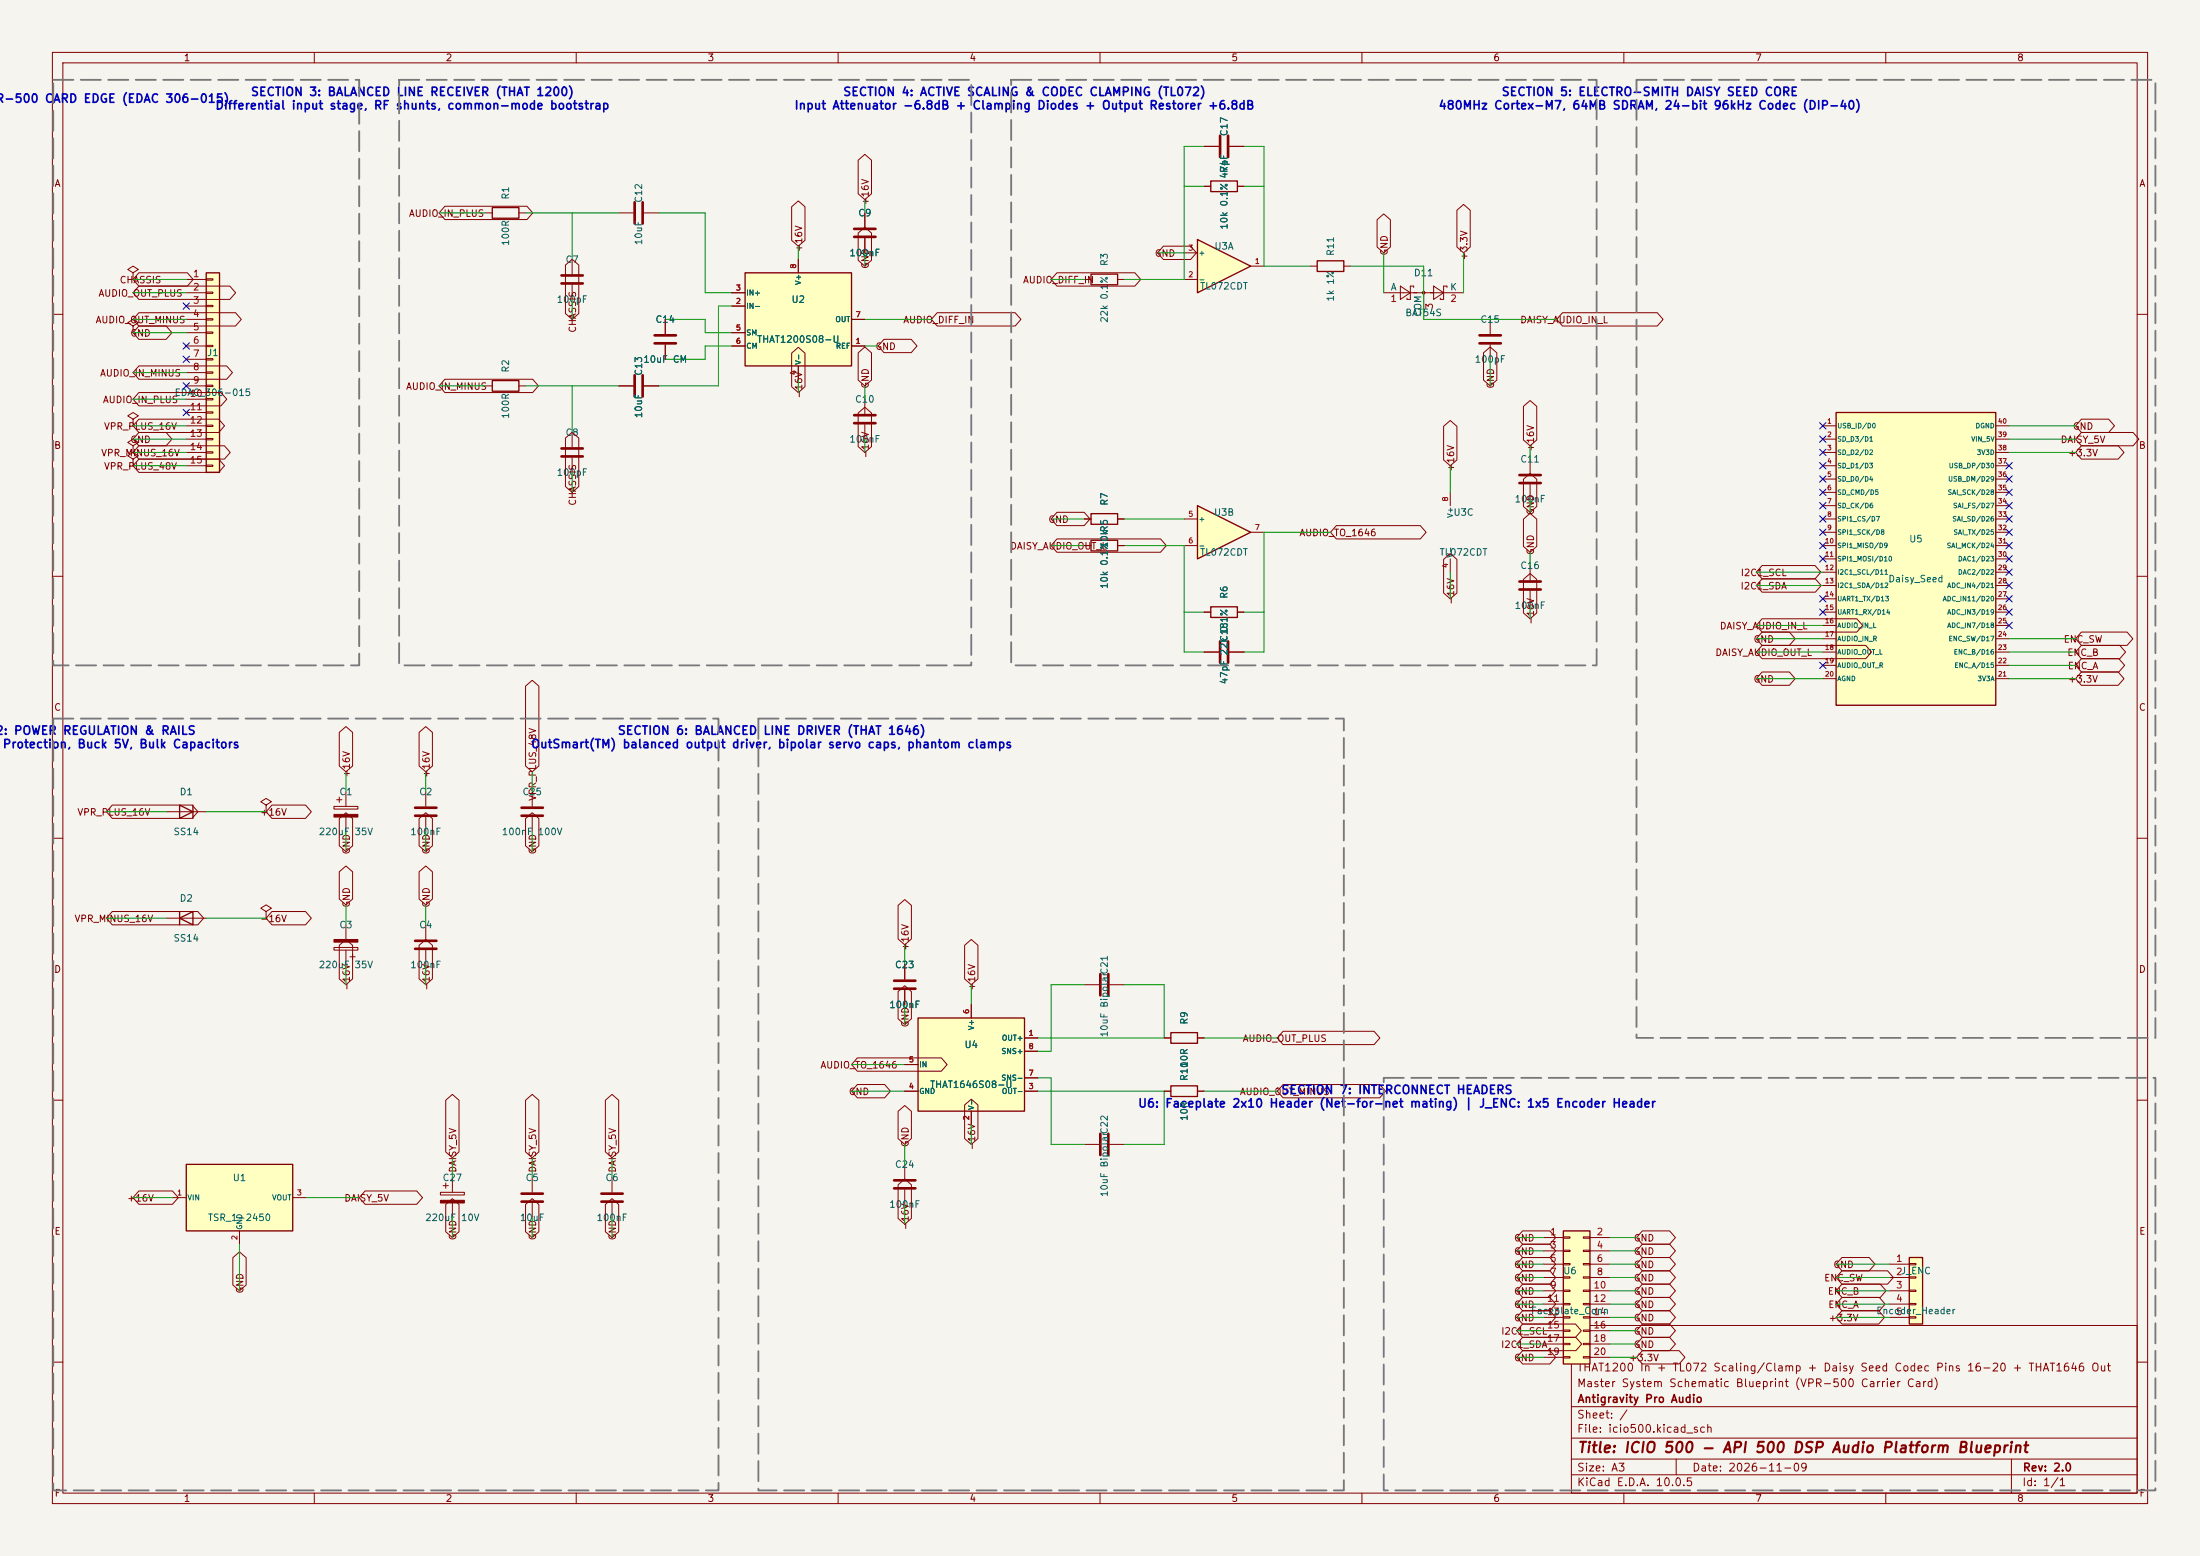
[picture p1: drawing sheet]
<svg xmlns="http://www.w3.org/2000/svg" width="420mm" height="297mm" viewBox="0 0 420 297" stroke-linecap="round" stroke-linejoin="round" font-family="sans-serif">
<path d="M0 0h420v297h-420z" fill="#f5f4ef" stroke="#f5f4ef" stroke-width=".19"/>
<g fill="none" stroke="#840000" stroke-width=".19">
<path d="M10 10h400v277h-400zM12 12h396v273h-396zM60 10v2M110 10v2M160 10v2M210 10v2M260 10v2M310 10v2M360 10v2M10 60h2M165.1 76.2v2.8M408 60h2"/>
<path d="M165.1 81v2.8M276.9 94v2.5M10 110h2M276.9 106.7v2.5M408 110h2M10 160h2M408 160h2M66 176.5v2.8M63.8 180.8h4.5v.6h-4.5zM66 181.4v2.8M66.8 182.6h1M67.3 182.1v1"/>
<path d="M10 210h2M207 218.4h2.8M211.8 218.4h2.8M408 210h2M300 253h108v32h-108zM10 260h2M300 278.5h108M300 274.5h108M300 268.5h108M320 278.5v3M384 278.5v6.5M408 260h2"/>
<path d="M60 285v2M110 285v2M160 285v2M210 285v2M260 285v2M300 281.5h108M310 285v2M360 285v2"/>
</g>
<path d="M163.1 79.2h4M163.1 80.8h4M210.1 216.4v4.1M211.6 216.4v4.1" fill="none" stroke="#840000" stroke-width=".51"/>
<path d="M63.8 179.3h4.5v.5h-4.5z" fill="#840000" stroke="#840000" stroke-width=".19"/>
<path d="M228.6 96.5l10.2 5.1-10.2 5.1z" fill="#ffffc2"/>
<path d="M228.6 96.5l10.2 5.1-10.2 5.1z" fill="none" stroke="#840000" stroke-width=".25"/>
<path d="M226.1 99.1h2.5M226.1 104.1h2.5M238.8 101.6h2.5M229.9 124.5h2.8M234.7 124.5h2.8" fill="none" stroke="#840000" stroke-width=".19"/>
<path d="M232.9 122.4v4.1M234.4 122.4v4.1" fill="none" stroke="#840000" stroke-width=".51"/>
<path d="M350.5 78.7h30.5v55.9h-30.5z" fill="#ffffc2"/>
<path d="M94 39.6h5.1v2.1h-5.1zM231.1 34.5h5.1v2.1h-5.1zM350.5 78.7h30.5v55.9h-30.5zM208.3 103.1h5.1v2.1h-5.1z" fill="none" stroke="#840000" stroke-width=".25"/>
<g fill="none" stroke="#840000" stroke-width=".19">
<path d="M229.9 35.6h1.2M229.9 27.9h2.8M234.7 27.9h2.8M236.2 35.6h1.3M92.7 40.6h1.3M99.1 40.6h1.2M118.1 40.6h2.8M122.9 40.6h2.8M165.1 40.6v2.8M165.1 45.5v2.8M127 61v2.8M127 65.8v2.8"/>
<path d="M348 81.3h2.5M348 83.8h2.5M348 86.4h2.5M348 88.9h2.5M348 91.4h2.5M348 94h2.5M348 96.5h2.5M348 99.1h2.5M381 81.3h2.5M381 83.8h2.5M381 86.4h2.5M381 88.9h2.5"/>
<path d="M381 91.4h2.5M381 94h2.5M381 96.5h2.5M381 99.1h2.5M207 104.1h1.3M213.4 104.1h1.2M348 101.6h2.5M348 104.1h2.5M348 106.7h2.5M348 109.2h2.5M348 111.8h2.5M348 114.3h2.5"/>
<path d="M348 116.8h2.5M348 119.4h2.5M381 101.6h2.5M381 104.1h2.5M381 106.7h2.5M381 109.2h2.5M381 111.8h2.5M381 114.3h2.5M381 116.8h2.5M381 119.4h2.5M348 121.9h2.5M348 124.5h2.5"/>
<path d="M348 127h2.5M348 129.5h2.5M381 121.9h2.5M381 124.5h2.5M381 127h2.5M381 129.5h2.5M81.3 151.1v2.8M81.3 156v2.8M50.8 174l1-.6-1-.7-1 .7 1 .6v1.3M50.8 175.3h.1M81.3 176.5v2.8M81.3 181.4v2.8"/>
<path d="M172.7 184.2v2.7M172.7 189v2.8M84.1 227.6h4.5v.5h-4.5zM84.6 226.3h1M85.1 225.8v1M86.4 224.8v2.8M86.4 229.6v2.8M172.7 222.2v2.8M172.7 227.1v2.8"/>
</g>
<g fill="none" stroke="#840000" stroke-width=".51">
<path d="M121.2 38.6v4.1M122.7 38.6v4.1M232.9 25.9v4.1M234.4 25.9v4.1M163.1 43.7h4M163.1 45.2h4M125 64h4M125 65.5h4M79.2 154.2h4.1M79.2 155.7h4.1M79.2 179.6h4.1M79.2 181.1h4.1"/>
<path d="M170.7 187.2h4.1M170.7 188.7h4.1M170.7 225.3h4.1M170.7 226.8h4.1"/>
</g>
<path d="M84.1 229.1h4.5v.5h-4.5z" fill="#840000" stroke="#840000" stroke-width=".19"/>
<path d="M175.3 194.3h20.3v17.8h-20.3z" fill="#ffffc2"/>
<path d="M175.3 194.3h20.3v17.8h-20.3z" fill="none" stroke="#840000" stroke-width=".25"/>
<path d="M185.4 191.8v2.5M195.6 198.1h2.5M207 188h2.8M211.8 188h2.8M172.7 208.3h2.6M172.7 203.2h2.6M185.4 212.1v2.5M195.6 208.3h2.5M195.6 205.7h2.5M195.6 200.7h2.5" fill="none" stroke="#840000" stroke-width=".19"/>
<path d="M210.1 185.9v4.1M211.6 185.9v4.1" fill="none" stroke="#840000" stroke-width=".51"/>
<path d="M35.6 222.2h20.3v12.7h-20.3z" fill="#ffffc2"/>
<path d="M35.6 222.2h20.3v12.7h-20.3z" fill="none" stroke="#840000" stroke-width=".25"/>
<path d="M109.2 49.5v2.8M109.2 54.4v2.8M101.6 151.1v2.8M101.6 156v2.8M33 228.6h2.6M45.7 234.9v2.6M55.9 228.6h2.5" fill="none" stroke="#840000" stroke-width=".19"/>
<path d="M107.2 52.6h4.1M107.2 54.1h4.1M99.6 154.2h4M99.6 155.7h4" fill="none" stroke="#840000" stroke-width=".51"/>
<path d="M142.2 52.1h20.4v17.8h-20.4z" fill="#ffffc2"/>
<path d="M142.2 52.1h20.4v17.8h-20.4zM208.3 52.3h5.1v2.1h-5.1zM223.5 197.1h5.1v2h-5.1zM223.5 207.3h5.1v2h-5.1z" fill="none" stroke="#840000" stroke-width=".25"/>
<g fill="none" stroke="#840000" stroke-width=".19">
<path d="M25.4 52.1l1-.7-1-.6-1 .6 1 .7v1.2M25.4 53.3h.1M139.7 58.4h2.5M139.7 55.9h2.5M152.4 49.5v2.6M207 53.3h1.3M213.4 53.3h1.2M25.4 62.2l1-.6-1-.6-1 .6 1 .6v1.3M25.4 63.5h.1M139.7 66h2.5M139.7 63.5h2.5M152.4 69.9v2.5"/>
<path d="M162.6 66h2.5M162.6 61h2.5M109.2 82.6v2.7M109.2 87.4v2.8M292.1 87.6v2.8M292.1 92.5v2.8M222.2 198.1h1.3M228.6 198.1h1.3M222.2 208.3h1.3M228.6 208.3h1.3M101.6 224.8v2.8M101.6 229.6v2.8"/>
<path d="M116.8 224.8v2.8M116.8 229.6v2.8"/>
</g>
<path d="M107.2 85.6h4.1M107.2 87.1h4.1M290.1 90.7h4M290.1 92.2h4M99.6 227.8h4M99.6 229.4h4M114.8 227.8h4.1M114.8 229.4h4.1" fill="none" stroke="#840000" stroke-width=".51"/>
<path d="M228.6 45.7l10.2 5.1-10.2 5.1z" fill="#ffffc2"/>
<path d="M228.6 45.7l10.2 5.1-10.2 5.1zM34.3 153.7l2.5 1.2-2.5 1.3zM36.8 153.7v2.5" fill="none" stroke="#840000" stroke-width=".25"/>
<path d="M226.1 53.3h2.5M226.1 48.3h2.5M238.8 50.8h2.5M31.7 154.9h7.7" fill="none" stroke="#840000" stroke-width=".19"/>
<path d="M298.4 234.9h5.1v25.4h-5.1z" fill="#ffffc2"/>
<path d="M94 72.6h5.1v2.1h-5.1zM208.3 98h5.1v2.1h-5.1zM231.1 115.8h5.1v2.1h-5.1zM34.3 175.3l2.5-1.3v2.5zM34.3 174v2.5M298.4 234.9h5.1v25.4h-5.1z" fill="none" stroke="#840000" stroke-width=".25"/>
<g fill="none" stroke="#840000" stroke-width=".19">
<path d="M92.7 73.7h1.3M99.1 73.7h1.2M118.1 73.7h2.8M122.9 73.7h2.8M207 99.1h1.3M213.4 99.1h1.2M229.9 116.8h1.2M236.2 116.8h1.3M31.7 175.3h7.7M294.6 236.2h3.8M294.6 238.8h3.8M298.4 236.1h1.3v.2h-1.3z"/>
<path d="M298.4 238.6h1.3v.3h-1.3zM302.3 236.1h1.2v.2h-1.2zM302.3 238.6h1.2v.3h-1.2zM303.5 236.2h3.8M303.5 238.8h3.8M294.6 241.3h3.8M294.6 243.8h3.8M294.6 246.4h3.8M294.6 248.9h3.8M294.6 251.5h3.8M294.6 254h3.8M294.6 256.5h3.8"/>
<path d="M294.6 259.1h3.8M298.4 241.2h1.3v.2h-1.3zM298.4 243.7h1.3v.3h-1.3zM298.4 246.3h1.3v.2h-1.3zM298.4 248.8h1.3v.2h-1.3zM298.4 251.3h1.3v.3h-1.3zM298.4 253.9h1.3v.2h-1.3zM298.4 256.4h1.3v.3h-1.3zM298.4 259h1.3v.2h-1.3zM302.3 241.2h1.2v.2h-1.2zM302.3 243.7h1.2v.3h-1.2zM302.3 246.3h1.2v.2h-1.2z"/>
<path d="M302.3 248.8h1.2v.2h-1.2zM302.3 251.3h1.2v.3h-1.2zM302.3 253.9h1.2v.2h-1.2zM302.3 256.4h1.2v.3h-1.2zM302.3 259h1.2v.2h-1.2zM303.5 241.3h3.8M303.5 243.8h3.8M303.5 246.4h3.8M303.5 248.9h3.8M303.5 251.5h3.8M303.5 254h3.8M303.5 256.5h3.8"/>
<path d="M303.5 259.1h3.8"/>
</g>
<path d="M121.2 71.6v4.1M122.7 71.6v4.1" fill="none" stroke="#840000" stroke-width=".51"/>
<path d="M364.5 240h2.5v12.7h-2.5z" fill="#ffffc2"/>
<path d="M251.5 49.8h5v2h-5zM364.5 240h2.5v12.7h-2.5z" fill="none" stroke="#840000" stroke-width=".25"/>
<g fill="none" stroke="#840000" stroke-width=".19">
<path d="M250.2 50.8h1.3M256.5 50.8h1.3M50.8 153.7l1-.7-1-.6-1 .6 1 .7v1.2M50.8 154.9h.1M360.7 241.3h3.8M360.7 243.8h3.8M360.7 246.4h3.8M360.7 248.9h3.8M360.7 251.5h3.8M364.5 241.2h1.3v.2h-1.3zM364.5 243.7h1.3v.3h-1.3zM364.5 246.3h1.3v.2h-1.3z"/>
<path d="M364.5 248.8h1.3v.2h-1.3zM364.5 251.3h1.3v.3h-1.3z"/>
</g>
<path d="M39.4 52.1h2.5v38.1h-2.5z" fill="#ffffc2"/>
<path d="M39.4 52.1h2.5v38.1h-2.5z" fill="none" stroke="#840000" stroke-width=".25"/>
<g fill="none" stroke="#840000" stroke-width=".19">
<path d="M84.9 39.4h15.7l1.1 1.2-1.1 1.3h-15.7l-1.1-1.3zM151.1 39.5l1.3-1.1 1.3 1.1v6.4l-1.3 1.1-1.3-1.1zM163.8 30.6l1.3-1.1 1.3 1.1v6.4l-1.3 1.1-1.3-1.1zM229.9 35.6h1.2M229.9 27.9h2.8M234.7 27.9h2.8M236.2 35.6h1.3M26.5 52.1h9.3l1.1 1.2-1.1 1.3h-9.3l-1.1-1.3zM26.5 54.6h17.4l1.1 1.3-1.1 1.3h-17.4l-1.1-1.3zM26.5 59.7h18.5l1.1 1.3-1.1 1.2h-18.5l-1.1-1.2zM35.6 53.3h3.8M35.6 55.9h3.8"/>
<path d="M35.6 58.4h3.8M39.4 53.2h1.2v.3h-1.2zM39.4 55.8h1.2v.2h-1.2zM39.4 58.3h1.2v.2h-1.2zM107.9 50.6l1.3-1.1 1.3 1.1v9.2l-1.3 1.2-1.3-1.2zM139.7 55.9h2.5M139.7 58.4h2.5M152.4 49.5v2.6M163.8 44.5l1.3-1.1 1.3 1.1v5.2l-1.3 1.1-1.3-1.1zM165.1 40.6v2.8M165.1 45.5v2.8M178.9 59.7h14.9l1.1 1.3-1.1 1.2h-14.9l-1.1-1.2z"/>
<path d="M201.8 52.1h14.9l1.1 1.2-1.1 1.3h-14.9l-1.1-1.3zM222.1 47h5.2l1.1 1.3-1.1 1.2h-5.2l-1.1-1.2zM262.9 41.9l1.3-1.1 1.2 1.1v5.2l-1.2 1.2-1.3-1.2zM264.2 55.9h15.2M267.3 54.6l1.9 1.3-1.9 1.3zM269.9 54.9v-.3h-.7v2.6h-.6v-.3M271.8 55.9v5.1M273.7 54.6l1.9 1.3-1.9 1.3zM276.2 54.9v-.3h-.6v2.6h-.6v-.3M278.1 40.1l1.3-1.1 1.3 1.1v7l-1.3 1.2-1.3-1.2zM298.3 59.7h18.1l1.1 1.3-1.1 1.2h-18.1l-1.1-1.2zM26.5 62.2h5.2l1.1 1.3-1.1 1.3h-5.2l-1.1-1.3z"/>
<path d="M26.5 69.8h16.8l1.1 1.3-1.1 1.3h-16.8l-1.1-1.3zM26.5 74.9h15.7l1.1 1.3-1.1 1.3h-15.7l-1.1-1.3zM35.6 61h3.8M35.6 63.5h3.8M35.6 66h3.8M35.6 68.6h3.8M35.6 71.1h3.8M35.6 73.7h3.8M35.6 76.2h3.8M35.6 78.7h3.8M39.4 60.8h1.2v.3h-1.2zM39.4 63.4h1.2v.2h-1.2z"/>
<path d="M39.4 65.9h1.2v.3h-1.2zM39.4 68.5h1.2v.2h-1.2zM39.4 71h1.2v.2h-1.2zM39.4 73.5h1.2v.3h-1.2zM39.4 76.1h1.2v.2h-1.2zM39.4 78.6h1.2v.3h-1.2zM84.9 72.4h16.8l1.1 1.3-1.1 1.2h-16.8l-1.1-1.2zM118.1 73.7h2.8M122.9 73.7h2.8M127 61v2.8M127 65.8v2.8M139.7 63.5h2.5"/>
<path d="M139.7 66h2.5M151.1 67.4l1.3-1.1 1.3 1.1v6.4l-1.3 1.1-1.3-1.1zM152.4 69.9v2.5M162.6 61h2.5M162.6 66h2.5M163.8 78.8l1.3-1.1 1.3 1.1v6.4l-1.3 1.2-1.3-1.2zM163.8 67.3l1.3-1.1 1.3 1.1v5.2l-1.3 1.2-1.3-1.2zM168.8 64.8h5.2l1.1 1.2-1.1 1.3h-5.2l-1.2-1.3zM283.2 67.3l1.3-1.1 1.3 1.1v5.2l-1.3 1.2-1.3-1.2zM284.5 61v2.8M284.5 65.8v2.8M290.8 77.6l1.3-1.1 1.3 1.1v6.4l-1.3 1.1-1.3-1.1z"/>
<path d="M25.4 87.6l1-.6-1-.6-1 .6 1 .6v1.3M25.4 88.9h.1M25.4 80l1-.6-1-.7-1 .7 1 .6v1.3M25.4 81.3h.1M25.4 85.1l1-.6-1-.7-1 .7 1 .6v1.3M25.4 86.4h.1M26.5 80h15.3l1.1 1.3-1.1 1.3h-15.3l-1.1-1.3zM26.5 82.5h5.2l1.1 1.3-1.1 1.3h-5.2l-1.1-1.3zM26.5 85.1h16.3l1.2 1.3-1.2 1.2h-16.3l-1.1-1.2zM26.5 87.6h15.3l1.1 1.3-1.1 1.3h-15.3l-1.1-1.3zM35.6 81.3h3.8M35.6 83.8h3.8"/>
<path d="M35.6 86.4h3.8M35.6 88.9h3.8M39.4 81.2h1.2v.2h-1.2zM39.4 83.7h1.2v.2h-1.2zM39.4 86.2h1.2v.3h-1.2zM39.4 88.8h1.2v.2h-1.2zM107.9 83.6l1.3-1.1 1.3 1.1v9.3l-1.3 1.1-1.3-1.1zM201.8 97.8h5.2l1.1 1.3-1.1 1.2h-5.2l-1.1-1.2zM207 99.1h1.3M213.4 99.1h1.2M275.6 81.4l1.3-1.1 1.2 1.1v6.4l-1.2 1.1-1.3-1.1zM290.8 99.1l1.3-1.1 1.3 1.1v5.2l-1.3 1.1-1.3-1.1z"/>
<path d="M290.8 91.5l1.3-1.1 1.3 1.1v5.2l-1.3 1.1-1.3-1.1zM397.4 80h5.2l1.1 1.3-1.1 1.3h-5.2l-1.2-1.3zM397.4 85.1h7l1.1 1.3-1.1 1.2h-7l-1.2-1.2zM397.4 82.5h9.8l1.1 1.3-1.1 1.3h-9.8l-1.2-1.3zM201.8 102.9h19.8l1.1 1.2-1.1 1.3h-19.8l-1.1-1.3zM207 104.1h1.3M213.4 104.1h1.2M229.9 116.8h1.2M236.2 116.8h1.3M255.1 100.3h16l1.2 1.3-1.2 1.3h-16l-1.1-1.3zM275.6 106.8l1.3-1.1 1.2 1.1v6.4l-1.2 1.1-1.3-1.1zM290.8 110.6l1.3-1.1 1.3 1.1v6.4l-1.3 1.1-1.3-1.1z"/>
<path d="M292.1 108v2.7M292.1 112.8v2.8M336.4 107.9h10.1l1.1 1.3-1.1 1.3h-10.1l-1.1-1.3zM336.4 110.5h10.2l1.1 1.3-1.1 1.2h-10.2l-1.1-1.2zM336.4 118.1h18.1l1.1 1.3-1.1 1.3h-18.1l-1.1-1.3zM64.8 139.8l1.2-1.1 1.3 1.1v6.4l-1.3 1.1-1.2-1.1zM80 139.8l1.3-1.1 1.3 1.1v6.4l-1.3 1.1-1.3-1.1zM100.3 131l1.3-1.1 1.3 1.1v15.2l-1.3 1.1-1.3-1.1zM229.9 124.5h2.8M234.7 124.5h2.8M336.4 128.3h5.2l1.1 1.2-1.1 1.3h-5.2l-1.1-1.3zM336.4 120.6h5.2l1.1 1.3-1.1 1.3h-5.2l-1.1-1.3z"/>
<path d="M336.4 123.2h19.8l1.1 1.3-1.1 1.2h-19.8l-1.1-1.2zM397.4 128.3h7l1.1 1.2-1.1 1.3h-7l-1.2-1.3zM397.4 125.7h7.1l1.1 1.3-1.1 1.3h-7.1l-1.2-1.3zM397.4 123.2h7.3l1.1 1.3-1.1 1.2h-7.3l-1.2-1.2zM397.4 120.6h8.7l1.1 1.3-1.1 1.3h-8.7l-1.2-1.3zM21.4 153.7h15.3l1.1 1.2-1.1 1.3h-15.3l-1.1-1.3zM51.9 153.7h6.4l1.1 1.2-1.1 1.3h-6.4l-1.1-1.3zM63.8 153.9h4.5v.5h-4.5zM64.3 152.7h1M64.8 156.2l1.2-1.1 1.3 1.1v5.2l-1.3 1.2-1.2-1.2zM64.8 152.1v1.1M66 151.1v2.8"/>
<path d="M66 156v2.8M80 156.2l1.3-1.1 1.3 1.1v5.2l-1.3 1.2-1.3-1.2zM100.3 156.2l1.3-1.1 1.3 1.1v5.2l-1.3 1.2-1.3-1.2zM21.4 174h16.4l1.1 1.3-1.1 1.2h-16.4l-1.1-1.2zM51.9 174h6.4l1.1 1.3-1.1 1.2h-6.4l-1.1-1.2zM64.8 166.4l1.2-1.1 1.3 1.1v5.2l-1.3 1.1-1.2-1.1zM80 166.4l1.3-1.1 1.3 1.1v5.2l-1.3 1.1-1.3-1.1zM171.4 172.8l1.3-1.1 1.3 1.1v6.4l-1.3 1.1-1.3-1.1zM64.8 180.4l1.2-1.1 1.3 1.1v6.4l-1.3 1.2-1.2-1.2zM80 180.4l1.3-1.1 1.3 1.1v6.4l-1.3 1.2-1.3-1.2zM171.4 189.3l1.3-1.1 1.3 1.1v5.2l-1.3 1.1-1.3-1.1zM172.7 184.2v2.7"/>
<path d="M172.7 189v2.8M184.1 180.4l1.3-1.1 1.3 1.1v6.4l-1.3 1.2-1.3-1.2zM185.4 191.8v2.5M195.6 198.1h2.5M222.2 198.1h1.3M228.6 198.1h1.3M245 196.8h17.3l1.1 1.3-1.1 1.3h-17.3l-1.2-1.3zM85.1 210l1.3-1.1 1.2 1.1v9.9l-1.2 1.1-1.3-1.1zM100.3 210l1.3-1.1 1.3 1.1v9.9l-1.3 1.1-1.3-1.1zM115.6 210l1.2-1.1 1.3 1.1v9.9l-1.3 1.1-1.2-1.1zM163.7 201.9h16l1.1 1.3-1.1 1.3h-16l-1.1-1.3zM163.7 207h5.2l1.1 1.3-1.1 1.3h-5.2l-1.1-1.3z"/>
<path d="M171.4 212.1l1.3-1.1 1.3 1.1v5.2l-1.3 1.1-1.3-1.1zM172.7 208.3h2.6M172.7 203.2h2.6M184.1 210.9l1.3-1.1 1.3 1.1v6.4l-1.3 1.1-1.3-1.1zM185.4 212.1v2.5M195.6 208.3h2.5M195.6 205.7h2.5M195.6 200.7h2.5M222.2 208.3h1.3M228.6 208.3h1.3M245 207h18.4l1.1 1.3-1.1 1.3h-18.4l-1.2-1.3zM26.5 227.3h6.4l1.1 1.3-1.1 1.3h-6.4l-1.1-1.3z"/>
<path d="M69.7 227.3h9.9l1.1 1.3-1.1 1.3h-9.9l-1.1-1.3zM85.1 229.9l1.3-1.1 1.2 1.1v5.2l-1.2 1.1-1.3-1.1zM100.3 229.9l1.3-1.1 1.3 1.1v5.2l-1.3 1.1-1.3-1.1zM115.6 229.9l1.2-1.1 1.3 1.1v5.2l-1.3 1.1-1.2-1.1zM171.4 226.2l1.3-1.2 1.3 1.2v6.4l-1.3 1.1-1.3-1.1zM290.7 234.9h5.2l1.1 1.3-1.1 1.3h-5.2l-1.1-1.3zM290.7 237.5h5.2l1.1 1.3-1.1 1.2h-5.2l-1.1-1.2zM313.5 234.9h5.2l1.1 1.3-1.1 1.3h-5.2l-1.1-1.3zM313.5 237.5h5.2l1.1 1.3-1.1 1.2h-5.2l-1.1-1.2zM44.4 240.1l1.3-1.1 1.3 1.1v5.2l-1.3 1.1-1.3-1.1zM290.7 250.2h5.2l1.1 1.3-1.1 1.2h-5.2l-1.1-1.2zM290.7 252.7h10.1l1.1 1.3-1.1 1.3h-10.1l-1.1-1.3z"/>
<path d="M290.7 255.3h10.1l1.1 1.2-1.1 1.3h-10.1l-1.1-1.3zM290.7 257.8h5.2l1.1 1.3-1.1 1.3h-5.2l-1.1-1.3zM290.7 240h5.2l1.1 1.3-1.1 1.3h-5.2l-1.1-1.3zM290.7 247.6h5.2l1.1 1.3-1.1 1.3h-5.2l-1.1-1.3zM290.7 242.6h5.2l1.1 1.2-1.1 1.3h-5.2l-1.1-1.3zM290.7 245.1h5.2l1.1 1.3-1.1 1.3h-5.2l-1.1-1.3zM313.5 250.2h5.2l1.1 1.3-1.1 1.2h-5.2l-1.1-1.2zM313.5 252.7h5.2l1.1 1.3-1.1 1.3h-5.2l-1.1-1.3zM313.5 255.3h5.2l1.1 1.2-1.1 1.3h-5.2l-1.1-1.3zM313.5 257.8h7.1l1.1 1.3-1.1 1.3h-7.1l-1.1-1.3zM313.5 240h5.2l1.1 1.3-1.1 1.3h-5.2l-1.1-1.3zM313.5 242.6h5.2l1.1 1.2-1.1 1.3h-5.2l-1.1-1.3z"/>
<path d="M313.5 245.1h5.2l1.1 1.3-1.1 1.3h-5.2l-1.1-1.3zM313.5 247.6h5.2l1.1 1.3-1.1 1.3h-5.2l-1.1-1.3zM351.6 245.1h7.4l1.1 1.3-1.1 1.3h-7.4l-1.1-1.3zM351.6 247.6h7.2l1.1 1.3-1.1 1.3h-7.2l-1.1-1.3zM351.6 250.2h7.1l1.1 1.3-1.1 1.2h-7.1l-1.1-1.2zM351.6 240h5.2l1.1 1.3-1.1 1.3h-5.2l-1.1-1.3zM351.6 242.6h8.7l1.2 1.2-1.2 1.3h-8.7l-1.1-1.3z"/>
</g>
<g fill="#840000" stroke="#840000" stroke-width=".19">
<path d="M63.8 155.4h4.5v.6h-4.5z"/>
<circle cx="271.8" cy="55.9" r=".25"/>
</g>
<path d="M282.4 64h4.1M282.4 65.5h4.1M290.1 111h4M290.1 112.5h4" fill="none" stroke="#840000" stroke-width=".51"/>
<g fill="none" stroke="#009600" stroke-width=".19">
<path d="M165.1 38.1v2.5M226.1 35.6h3.8M229.9 27.9h-3.8v25.4h-11.5M237.5 35.6h3.8M237.5 27.9h3.8v22.9h8.9M25.4 53.3h10.2M25.4 55.9h10.2M83.8 40.6h8.9M100.3 40.6h17.8M109.2 40.6v8.9M109.2 57.2v3.8M125.7 40.6h8.9v15.3h5.1"/>
<path d="M139.7 58.4h-2.5v15.3h-11.5M152.4 47v2.5M165.1 48.3v2.5M200.7 53.3h6.3M221 48.3h5.1M257.8 50.8h14v10.2h25.4M264.2 48.3v7.6M279.4 48.3v7.6M25.4 61h10.2M25.4 63.5h10.2M25.4 71.1h10.2M25.4 76.2h10.2"/>
<path d="M83.8 73.7h8.9M100.3 73.7h17.8M109.2 73.7v8.9M127 61h7.6v2.5h5.1M139.7 66h-5.1v2.6h-7.6M152.4 72.4v2.5M165.1 61h12.7M165.1 73.7v2.5M165.1 66h2.5M284.5 68.6v5.1M25.4 81.3h10.2M25.4 86.4h10.2"/>
<path d="M25.4 83.8h10.2M25.4 88.9h10.2M109.2 90.2v3.8M165.1 83.8v2.6M200.7 99.1h6.3M214.6 99.1h11.5M276.9 88.9v5.1M292.1 85.1v2.5M292.1 95.3v2.5M383.5 81.3h12.7M383.5 86.4h12.7M383.5 83.8h12.7"/>
<path d="M200.7 104.1h6.3M214.6 104.1h11.5v20.4h3.8M226.1 116.8h3.8M237.5 116.8h3.8M254 101.6h-12.7v22.9h-3.8M276.9 109.2v5.1M292.1 105.4v2.6M292.1 115.6v2.5M335.3 109.2h12.7M335.3 111.8h12.7M335.3 119.4h12.7M335.3 121.9h12.7"/>
<path d="M335.3 124.5h12.7M335.3 129.5h12.7M383.5 121.9h12.7M383.5 124.5h12.7M383.5 129.5h12.7M383.5 127h12.7M20.3 154.9h11.4M39.4 154.9h11.4M66 147.3v3.8M66 158.8v3.8M81.3 147.3v3.8M81.3 158.8v3.8"/>
<path d="M101.6 147.3v3.8M101.6 158.8v3.8M20.3 175.3h11.4M39.4 175.3h11.4M66 172.7v3.8M81.3 172.7v3.8M66 184.2v3.8M81.3 184.2v3.8M172.7 180.3v3.9M172.7 191.8v3.8M185.4 188v3.8M207 188h-6.3v12.7h-2.6"/>
<path d="M214.6 188h7.6v10.1h-24.1M229.9 198.1h13.9M162.6 203.2h10.1M162.6 208.3h10.1M172.7 218.4v3.8M185.4 214.6v3.8M198.1 208.3h24.1v10.1h-7.6M198.1 205.7h2.6v12.7h6.3M229.9 208.3h13.9M25.4 228.6h7.6M45.7 237.5v8.9M58.4 228.6h10.2"/>
<path d="M86.4 221v3.8M86.4 232.4v3.8M101.6 221v3.8M101.6 232.4v3.8M116.8 221v3.8M116.8 232.4v3.8M172.7 229.9v3.8M289.6 236.2h5M289.6 238.8h5M307.3 236.2h5.1M307.3 238.8h5.1M289.6 254h5"/>
<path d="M289.6 246.4h5M289.6 241.3h5M289.6 243.8h5M289.6 248.9h5M289.6 251.5h5M289.6 259.1h5M289.6 256.5h5M307.3 254h5.1M307.3 246.4h5.1M307.3 241.3h5.1M307.3 243.8h5.1M307.3 248.9h5.1"/>
<path d="M307.3 251.5h5.1M307.3 259.1h5.1M307.3 256.5h5.1M350.5 246.4h10.2M350.5 241.3h10.2M350.5 243.8h10.2M350.5 248.9h10.2M350.5 251.5h10.2"/>
</g>
<g fill="none" stroke="#000084" stroke-width=".19">
<path d="M35 57.8l1.2 1.2M36.2 57.8l-1.2 1.2M35 78.1l1.2 1.2M35 73.1l1.2 1.2M35 65.4l1.2 1.2M35 68l1.2 1.2M36.2 78.1l-1.2 1.2M36.2 73.1l-1.2 1.2M36.2 65.4l-1.2 1.2M36.2 68l-1.2 1.2M347.4 88.3l1.2 1.2M347.4 90.8l1.2 1.2"/>
<path d="M347.4 93.4l1.2 1.2M347.4 95.9l1.2 1.2M347.4 98.5l1.2 1.2M347.4 80.7l1.2 1.2M347.4 83.2l1.2 1.2M347.4 85.8l1.2 1.2M348.6 88.3l-1.2 1.2M348.6 90.8l-1.2 1.2M348.6 93.4l-1.2 1.2M348.6 95.9l-1.2 1.2M348.6 98.5l-1.2 1.2M348.6 80.7l-1.2 1.2"/>
<path d="M348.6 83.2l-1.2 1.2M348.6 85.8l-1.2 1.2M382.9 88.3l1.2 1.2M382.9 98.5l1.2 1.2M382.9 95.9l1.2 1.2M382.9 93.4l1.2 1.2M382.9 90.8l1.2 1.2M384.1 90.8l-1.2 1.2M384.1 88.3l-1.2 1.2M384.1 98.5l-1.2 1.2M384.1 95.9l-1.2 1.2M384.1 93.4l-1.2 1.2"/>
<path d="M347.4 106.1l1.2 1.2M347.4 113.7l1.2 1.2M347.4 116.2l1.2 1.2M347.4 101l1.2 1.2M347.4 103.5l1.2 1.2M348.6 106.1l-1.2 1.2M348.6 113.7l-1.2 1.2M348.6 116.2l-1.2 1.2M348.6 101l-1.2 1.2M348.6 103.5l-1.2 1.2M382.9 118.8l1.2 1.2M382.9 116.2l1.2 1.2"/>
<path d="M382.9 113.7l1.2 1.2M382.9 111.2l1.2 1.2M382.9 108.6l1.2 1.2M382.9 101l1.2 1.2M382.9 106.1l1.2 1.2M382.9 103.5l1.2 1.2M384.1 118.8l-1.2 1.2M384.1 116.2l-1.2 1.2M384.1 113.7l-1.2 1.2M384.1 111.2l-1.2 1.2M384.1 108.6l-1.2 1.2M384.1 101l-1.2 1.2"/>
<path d="M384.1 106.1l-1.2 1.2M384.1 103.5l-1.2 1.2M347.4 126.4l1.2 1.2M348.6 126.4l-1.2 1.2"/>
</g>
<path d="M10.2 15.2h58.4v111.8h-58.4v-111.8M76.2 15.2h109.2v111.8h-109.2v-111.8M193 15.2h111.8v111.8h-111.8v-111.8M312.4 15.2h99.1v182.9h-99.1v-182.9M10.2 137.2h127v147.3h-127v-147.3M144.8 137.2h111.7v147.3h-111.7v-147.3M264.2 205.7h147.3v78.8h-147.3v-78.8" fill="none" stroke="#787878" stroke-width=".35" stroke-dasharray="3.8 1.4"/>
<text font-size="2" fill="#840000" x="301" y="277.8">Title: ICIO 500 - API 500 DSP Audio Platform Blueprint</text>
<g font-size="1.6" fill="#0000c2">
<text x="-.9" y="20">R-500 CARD EDGE (EDAC 306-015)</text>
<text x="41" y="21.3">Differential input stage, RF shunts, common-mode bootstrap</text>
<text x="47.8" y="18.7">SECTION 3: BALANCED LINE RECEIVER (THAT 1200)</text>
<text x="151.5" y="21.3">Input Attenuator -6.8dB +</text>
<text x="160.8" y="18.7">SECTION 4: ACTIVE SCALING &amp; CODEC CLAMPING (TL072)</text>
<text x="185.5" y="21.3">Clamping Diodes + Output Restorer +6.8dB</text>
<text x="274.5" y="21.3">480MHz Cortex-M7, 64MB SDRAM, 24-bit 96kHz Codec (DIP-40)</text>
<text x="286.5" y="18.7">SECTION 5: ELECTRO-SMITH DAISY SEED CORE</text>
<text x="-1" y="140.6">2: POWER REGULATION &amp; RAILS</text>
<text x=".4" y="143.2">Protection, Buck 5V, Bulk Capacitors</text>
<text x="101.3" y="143.2">OutSmart(TM) balanced output driver, bipolar servo caps, phantom clamps</text>
<text x="117.8" y="140.6">SECTION 6: BALANCED</text>
<text x="145.6" y="140.6">LINE DRIVER (THAT 1646)</text>
<text x="244.5" y="209.2">SECTION 7: INTERCONNECT HEADERS</text>
<text x="217.1" y="211.8">U6:</text>
<text x="222.3" y="211.8">Faceplate 2x10 Header (Net-for-net mating) | J_ENC: 1x5 Encoder Header</text>
</g>
<g font-size="1.5" fill="#840000">
<text x="300.9" y="262.1">THAT1200 In + TL072 Scaling/Clamp + Daisy Seed Codec Pins 16-20 + THAT1646 Out</text>
<text x="300.9" y="265.1">Master System Schematic Blueprint (VPR-500 Carrier Card)</text>
<text x="301" y="268.1">Antigravity Pro Audio</text>
<text x="300.9" y="273.8">File: icio500.kicad_sch</text>
<text x="300.9" y="271.1">Sheet: /</text>
<text x="300.9" y="281.2">Size: A3</text>
<text x="322.9" y="281.2">Date: 2026-11-09</text>
<text x="386" y="281.2">Rev: 2.0</text>
<text x="300.9" y="284">KiCad E.D.A. 10.0.5</text>
<text x="385.9" y="284">Id: 1/1</text>
</g>
<g font-size="1.3" fill="#840000">
<text x="35" y="12">1</text>
<text x="85" y="12">2</text>
<text x="135" y="12">3</text>
<text x="185" y="12">4</text>
<text x="235" y="12">5</text>
<text x="285" y="12">6</text>
<text x="335" y="12">7</text>
<text x="385" y="12">8</text>
<text x="10.3" y="36">A</text>
<text x="408.3" y="36">A</text>
<text x="78" y="41.7">AUDIO_IN_PLUS</text>
<text x="166.2" y="39.3" transform="rotate(-90 166.2 39.3)">+16V</text>
<text x="153.5" y="48.2" transform="rotate(-90 153.5 48.2)">+16V</text>
<text x="166.2" y="51.4" transform="rotate(-90 166.2 51.4)">GND</text>
<text x="220.3" y="49.3">GND</text>
<text x="265.2" y="48.9" transform="rotate(-90 265.2 48.9)">GND</text>
<text x="280.5" y="49.8" transform="rotate(-90 280.5 49.8)">+3.3V</text>
<text x="18.7" y="56.9">AUDIO_OUT_PLUS</text>
<text x="22.7" y="54.4">CHASSIS</text>
<text x="195.2" y="54.4">AUDIO_DIFF_IN</text>
<text x="18.1" y="62">AUDIO_OUT_MINUS</text>
<text x="24.8" y="64.6">GND</text>
<text x="110.3" y="63.6" transform="rotate(-90 110.3 63.6)">CHASSIS</text>
<text x="172.3" y="62">AUDIO_DIFF_IN</text>
<text x="290.1" y="62">DAISY_AUDIO_IN_L</text>
<text x="167" y="67.1">GND</text>
<text x="19" y="72.2">AUDIO_IN_MINUS</text>
<text x="19.5" y="77.3">AUDIO_IN_PLUS</text>
<text x="77.4" y="74.7">AUDIO_IN_MINUS</text>
<text x="153.5" y="76.2" transform="rotate(-90 153.5 76.2)">-16V</text>
<text x="166.2" y="74.3" transform="rotate(-90 166.2 74.3)">GND</text>
<text x="285.5" y="74.3" transform="rotate(-90 285.5 74.3)">GND</text>
<text x="19.7" y="82.3">VPR_PLUS_16V</text>
<text x="395.6" y="82.3">GND</text>
<text x="10.2" y="86">B</text>
<text x="19.2" y="87.4">VPR_MINUS_16V</text>
<text x="19.7" y="90">VPR_PLUS_48V</text>
<text x="24.8" y="84.9">GND</text>
<text x="166.2" y="87.6" transform="rotate(-90 166.2 87.6)">-16V</text>
<text x="293.2" y="86.3" transform="rotate(-90 293.2 86.3)">+16V</text>
<text x="393.3" y="84.9">DAISY_5V</text>
<text x="394.7" y="87.4">+3.3V</text>
<text x="408.2" y="86">B</text>
<text x="277.9" y="90.1" transform="rotate(-90 277.9 90.1)">+16V</text>
<text x="110.3" y="96.6" transform="rotate(-90 110.3 96.6)">CHASSIS</text>
<text x="200" y="100.1">GND</text>
<text x="293.2" y="98.4" transform="rotate(-90 293.2 98.4)">GND</text>
<text x="192.7" y="105.2">DAISY_AUDIO_OUT_L</text>
<text x="248" y="102.7">AUDIO_TO_1646</text>
<text x="293.2" y="106" transform="rotate(-90 293.2 106)">GND</text>
<text x="332.2" y="112.8">I2C1_SDA</text>
<text x="332.2" y="110.3">I2C1_SCL</text>
<text x="277.9" y="115.5" transform="rotate(-90 277.9 115.5)">-16V</text>
<text x="293.2" y="119.3" transform="rotate(-90 293.2 119.3)">-16V</text>
<text x="327.4" y="125.5">DAISY_AUDIO_OUT_L</text>
<text x="328.2" y="120.4">DAISY_AUDIO_IN_L</text>
<text x="334.6" y="123">GND</text>
<text x="393.9" y="123">ENC_SW</text>
<text x="394.5" y="125.5">ENC_B</text>
<text x="334.6" y="130.6">GND</text>
<text x="394.6" y="128.1">ENC_A</text>
<text x="394.7" y="130.6">+3.3V</text>
<text x="10.2" y="136">C</text>
<text x="408.2" y="136">C</text>
<text x="67.1" y="148.6" transform="rotate(-90 67.1 148.6)">+16V</text>
<text x="82.3" y="148.6" transform="rotate(-90 82.3 148.6)">+16V</text>
<text x="14.7" y="156">VPR_PLUS_16V</text>
<text x="49.6" y="156">+16V</text>
<text x="102.7" y="153" transform="rotate(-90 102.7 153)">VPR_PLUS_48V</text>
<text x="67.1" y="163.2" transform="rotate(-90 67.1 163.2)">GND</text>
<text x="82.3" y="163.2" transform="rotate(-90 82.3 163.2)">GND</text>
<text x="102.7" y="163.2" transform="rotate(-90 102.7 163.2)">GND</text>
<text x="67.1" y="173.4" transform="rotate(-90 67.1 173.4)">GND</text>
<text x="82.3" y="173.4" transform="rotate(-90 82.3 173.4)">GND</text>
<text x="14.1" y="176.3">VPR_MINUS_16V</text>
<text x="49.6" y="176.3">-16V</text>
<text x="10.2" y="186">D</text>
<text x="173.8" y="181.6" transform="rotate(-90 173.8 181.6)">+16V</text>
<text x="408.2" y="186">D</text>
<text x="67.1" y="189.2" transform="rotate(-90 67.1 189.2)">-16V</text>
<text x="82.3" y="189.2" transform="rotate(-90 82.3 189.2)">-16V</text>
<text x="186.5" y="189.2" transform="rotate(-90 186.5 189.2)">+16V</text>
<text x="173.8" y="196.2" transform="rotate(-90 173.8 196.2)">GND</text>
<text x="237.1" y="199.2">AUDIO_OUT_PLUS</text>
<text x="156.5" y="204.3">AUDIO_TO_1646</text>
<text x="161.9" y="209.3">GND</text>
<text x="236.6" y="209.3">AUDIO_OUT_MINUS</text>
<text x="173.8" y="219.1" transform="rotate(-90 173.8 219.1)">GND</text>
<text x="186.5" y="219.7" transform="rotate(-90 186.5 219.7)">-16V</text>
<text x="87.4" y="223.9" transform="rotate(-90 87.4 223.9)">DAISY_5V</text>
<text x="102.7" y="223.9" transform="rotate(-90 102.7 223.9)">DAISY_5V</text>
<text x="117.9" y="223.9" transform="rotate(-90 117.9 223.9)">DAISY_5V</text>
<text x="24.2" y="229.7">+16V</text>
<text x="65.6" y="229.7">DAISY_5V</text>
<text x="10.3" y="236">E</text>
<text x="87.4" y="236.9" transform="rotate(-90 87.4 236.9)">GND</text>
<text x="102.7" y="236.9" transform="rotate(-90 102.7 236.9)">GND</text>
<text x="117.9" y="236.9" transform="rotate(-90 117.9 236.9)">GND</text>
<text x="173.8" y="234.9" transform="rotate(-90 173.8 234.9)">-16V</text>
<text x="288.9" y="237.3">GND</text>
<text x="288.9" y="239.8">GND</text>
<text x="311.8" y="237.3">GND</text>
<text x="311.8" y="239.8">GND</text>
<text x="408.3" y="236">E</text>
<text x="288.9" y="242.4">GND</text>
<text x="288.9" y="244.9">GND</text>
<text x="311.8" y="242.4">GND</text>
<text x="311.8" y="244.9">GND</text>
<text x="348.1" y="244.9">ENC_SW</text>
<text x="349.9" y="242.4">GND</text>
<text x="46.8" y="247" transform="rotate(-90 46.8 247)">GND</text>
<text x="288.9" y="250">GND</text>
<text x="288.9" y="247.4">GND</text>
<text x="311.8" y="247.4">GND</text>
<text x="311.8" y="250">GND</text>
<text x="348.8" y="247.4">ENC_B</text>
<text x="348.9" y="250">ENC_A</text>
<text x="286.4" y="257.6">I2C1_SDA</text>
<text x="286.5" y="255.1">I2C1_SCL</text>
<text x="288.9" y="252.5">GND</text>
<text x="311.8" y="252.5">GND</text>
<text x="311.8" y="255.1">GND</text>
<text x="311.8" y="257.6">GND</text>
<text x="349" y="252.5">+3.3V</text>
<text x="288.9" y="260.1">GND</text>
<text x="310.9" y="260.1">+3.3V</text>
<text x="10.3" y="286">F</text>
<text x="35" y="287">1</text>
<text x="85" y="287">2</text>
<text x="135" y="287">3</text>
<text x="185" y="287">4</text>
<text x="235" y="287">5</text>
<text x="285" y="287">6</text>
<text x="335" y="287">7</text>
<text x="385" y="287">8</text>
<text x="408.3" y="286">F</text>
</g>
<g font-size="1.3" fill="#006464">
<text x="234.6" y="26.1" transform="rotate(-90 234.6 26.1)">C17</text>
<text x="234.6" y="34.2" transform="rotate(-90 234.6 34.2)">47pF</text>
<text x="234.6" y="33.1" transform="rotate(-90 234.6 33.1)">R4</text>
<text x="97.5" y="38.2" transform="rotate(-90 97.5 38.2)">R1</text>
<text x="122.9" y="38.8" transform="rotate(-90 122.9 38.8)">C12</text>
<text x="163.7" y="41.6">C9</text>
<text x="97.5" y="47" transform="rotate(-90 97.5 47)">100R</text>
<text x="122.9" y="46.9" transform="rotate(-90 122.9 46.9)">10uF</text>
<text x="231.7" y="48">U3A</text>
<text x="234.6" y="43.9" transform="rotate(-90 234.6 43.9)">10k 0.1%</text>
<text x="107.9" y="50.5">C7</text>
<text x="162" y="49.2">100nF</text>
<text x="211.8" y="50.9" transform="rotate(-90 211.8 50.9)">R3</text>
<text x="255" y="49" transform="rotate(-90 255 49)">R11</text>
<text x="269.8" y="53">D11</text>
<text x="106.2" y="58.1">100pF</text>
<text x="151" y="58.1">U2</text>
<text x="229" y="55.6">TL072CDT</text>
<text x="255" y="57.7" transform="rotate(-90 255 57.7)">1k 1%</text>
<text x="265.4" y="55.7">A</text>
<text x="276.7" y="55.7">K</text>
<text x="125" y="61.9">C14</text>
<text x="144.4" y="65.7">THAT1200S08-U</text>
<text x="211.8" y="61.7" transform="rotate(-90 211.8 61.7)">22k 0.1%</text>
<text x="268.2" y="60.7">BAT54S</text>
<text x="271.6" y="60.6" transform="rotate(-90 271.6 60.6)">COM</text>
<text x="282.5" y="61.9">C15</text>
<text x="39.4" y="68.3">J1</text>
<text x="97.5" y="71.2" transform="rotate(-90 97.5 71.2)">R2</text>
<text x="122.7" y="69.5">10uF CM</text>
<text x="122.9" y="71.8" transform="rotate(-90 122.9 71.8)">C13</text>
<text x="281.4" y="69.5">100pF</text>
<text x="33.2" y="75.9">EDAC_306-015</text>
<text x="163.1" y="77.2">C10</text>
<text x="97.5" y="80" transform="rotate(-90 97.5 80)">100R</text>
<text x="107.9" y="83.5">C8</text>
<text x="122.9" y="79.9" transform="rotate(-90 122.9 79.9)">10uF</text>
<text x="162" y="84.8">100nF</text>
<text x="290.1" y="88.6">C11</text>
<text x="106.2" y="91.1">100pF</text>
<text x="211.8" y="101.7" transform="rotate(-90 211.8 101.7)">R5</text>
<text x="211.8" y="96.6" transform="rotate(-90 211.8 96.6)">R7</text>
<text x="231.6" y="98.8">U3B</text>
<text x="277.4" y="98.8">U3C</text>
<text x="289" y="96.2">100nF</text>
<text x="211.8" y="104.7" transform="rotate(-90 211.8 104.7)">10k</text>
<text x="229" y="106.4">TL072CDT</text>
<text x="274.7" y="106.4">TL072CDT</text>
<text x="364.4" y="103.8">U5</text>
<text x="211.8" y="112.5" transform="rotate(-90 211.8 112.5)">10k 0.1%</text>
<text x="290.1" y="108.9">C16</text>
<text x="360.4" y="111.5">Daisy_Seed</text>
<text x="234.6" y="114.4" transform="rotate(-90 234.6 114.4)">R6</text>
<text x="289" y="116.5">100nF</text>
<text x="234.6" y="122.6" transform="rotate(-90 234.6 122.6)">C18</text>
<text x="234.6" y="130.7" transform="rotate(-90 234.6 130.7)">47pF 22k 0.1%</text>
<text x="34.2" y="152.1">D1</text>
<text x="64.7" y="152.1">C1</text>
<text x="79.9" y="152.1">C2</text>
<text x="99.6" y="152.1">C25</text>
<text x="33" y="159.7">SS14</text>
<text x="60.7" y="159.7">220uF</text>
<text x="67.6" y="159.7">35V</text>
<text x="78.2" y="159.7">100nF</text>
<text x="95.7" y="159.7">100nF</text>
<text x="102.5" y="159.7">100V</text>
<text x="34.2" y="172.4">D2</text>
<text x="64.7" y="177.5">C3</text>
<text x="79.9" y="177.5">C4</text>
<text x="33" y="180">SS14</text>
<text x="60.7" y="185.1">220uF</text>
<text x="67.6" y="185.1">35V</text>
<text x="78.2" y="185.1">100nF</text>
<text x="170.7" y="185.1">C23</text>
<text x="211.8" y="186.1" transform="rotate(-90 211.8 186.1)">C21</text>
<text x="169.7" y="192.7">100nF</text>
<text x="227" y="195.7" transform="rotate(-90 227 195.7)">R9</text>
<text x="184" y="200.4">U4</text>
<text x="211.8" y="198.1" transform="rotate(-90 211.8 198.1)">10uF Bipolar</text>
<text x="227" y="203.9" transform="rotate(-90 227 203.9)">10R</text>
<text x="177.4" y="208">THAT1646S08-U</text>
<text x="227" y="206.4" transform="rotate(-90 227 206.4)">R10</text>
<text x="227" y="214.1" transform="rotate(-90 227 214.1)">10R</text>
<text x="211.8" y="216.6" transform="rotate(-90 211.8 216.6)">C22</text>
<text x="44.3" y="225.8">U1</text>
<text x="84.4" y="225.8">C27</text>
<text x="100.2" y="225.8">C5</text>
<text x="115.5" y="225.8">C6</text>
<text x="170.7" y="223.2">C24</text>
<text x="39.6" y="233.4">TSR_1-2450</text>
<text x="81.1" y="233.4">220uF</text>
<text x="87.9" y="233.4">10V</text>
<text x="99.1" y="233.4">10uF</text>
<text x="113.8" y="233.4">100nF</text>
<text x="169.7" y="230.8">100nF</text>
<text x="211.8" y="228.6" transform="rotate(-90 211.8 228.6)">10uF Bipolar</text>
<text x="298.3" y="243.5">U6</text>
<text x="292.2" y="251.2">Faceplate_Conn</text>
<text x="358.1" y="251.2">Encoder_Header</text>
</g>
<g font-size="1.3" fill="#a90000">
<text x="36.7" y="53.2">1</text>
<text x="36.7" y="55.7">2</text>
<text x="36.7" y="58.3">3</text>
<text x="265.3" y="57.9">1</text>
<text x="273.8" y="59.2" transform="rotate(-90 273.8 59.2)">3</text>
<text x="276.8" y="57.9">2</text>
<text x="36.7" y="60.8">4</text>
<text x="36.7" y="63.4">5</text>
<text x="36.7" y="65.9">6</text>
<text x="36.7" y="68.4">7</text>
<text x="36.7" y="71">8</text>
<text x="36.1" y="76.1">10</text>
<text x="36.7" y="73.5">9</text>
<text x="36.1" y="78.6">11</text>
<text x="36.1" y="81.1">12</text>
<text x="36.1" y="83.7">13</text>
<text x="36.1" y="86.2">14</text>
<text x="36.1" y="88.8">15</text>
<text x="295.8" y="236.1">1</text>
<text x="295.8" y="238.6">3</text>
<text x="304.7" y="236.1">2</text>
<text x="304.7" y="238.6">4</text>
<text x="295.8" y="241.2">5</text>
<text x="295.8" y="243.7">7</text>
<text x="304.7" y="241.2">6</text>
<text x="304.7" y="243.7">8</text>
<text x="361.9" y="241.2">1</text>
<text x="361.9" y="243.7">2J_ENC</text>
<text x="295.2" y="248.8">11</text>
<text x="295.2" y="251.3">13</text>
<text x="295.8" y="246.2">9</text>
<text x="304.1" y="246.2">10</text>
<text x="304.1" y="248.8">12</text>
<text x="304.1" y="251.3">14</text>
<text x="361.9" y="246.2">3</text>
<text x="361.9" y="248.8">4</text>
<text x="361.9" y="251.3">5</text>
<text x="295.2" y="253.9">15</text>
<text x="295.2" y="256.4">17</text>
<text x="304.1" y="253.9">16</text>
<text x="304.1" y="256.4">18</text>
<text x="295.2" y="258.9">19</text>
<text x="304.1" y="258.9">20</text>
</g>
<g font-size="1" fill="#a90000">
<text x="152.2" y="51.4" transform="rotate(-90 152.2 51.4)">8</text>
<text x="226.8" y="53.2">2</text>
<text x="226.8" y="48.1">3</text>
<text x="239.5" y="50.6">1</text>
<text x="140.4" y="58.2">2</text>
<text x="140.4" y="55.7">3</text>
<text x="140.4" y="63.3">5</text>
<text x="140.4" y="65.9">6</text>
<text x="163.3" y="65.9">1</text>
<text x="163.3" y="60.8">7</text>
<text x="152.2" y="71.7" transform="rotate(-90 152.2 71.7)">4</text>
<text x="276.7" y="95.8" transform="rotate(-90 276.7 95.8)">8</text>
<text x="226.8" y="98.9">5</text>
<text x="239.5" y="101.4">7</text>
<text x="226.8" y="104">6</text>
<text x="276.7" y="108.5" transform="rotate(-90 276.7 108.5)">4</text>
<text x="185.2" y="193.6" transform="rotate(-90 185.2 193.6)">6</text>
<text x="196.3" y="197.9">1</text>
<text x="173.4" y="203">5</text>
<text x="196.3" y="200.5">8</text>
<text x="173.4" y="208.1">4</text>
<text x="196.3" y="208.1">3</text>
<text x="196.3" y="205.6">7</text>
<text x="185.2" y="213.9" transform="rotate(-90 185.2 213.9)">2</text>
<text x="33.7" y="228.4">1</text>
<text x="56.6" y="228.4">3</text>
<text x="45.5" y="236.8" transform="rotate(-90 45.5 236.8)">2</text>
</g>
<g font-size="1" fill="#006464">
<text x="228.7" y="49">+</text>
<text x="142.4" y="59.2">IN-</text>
<text x="142.4" y="56.6">IN+</text>
<text x="153.2" y="54.5" transform="rotate(-90 153.2 54.5)">V+</text>
<text x="228.7" y="54.1">-</text>
<text x="142.4" y="64.3">SM</text>
<text x="159.4" y="61.7">OUT</text>
<text x="142.4" y="66.8">CM</text>
<text x="153.2" y="69.7" transform="rotate(-90 153.2 69.7)">V-</text>
<text x="159.5" y="66.8">REF</text>
<text x="228.7" y="99.8">+</text>
<text x="277.6" y="98.9" transform="rotate(-90 277.6 98.9)">V+</text>
<text x="228.7" y="104.9">-</text>
<text x="277.6" y="106.6" transform="rotate(-90 277.6 106.6)">V-</text>
<text x="186.2" y="196.7" transform="rotate(-90 186.2 196.7)">V+</text>
<text x="175.4" y="204">IN</text>
<text x="191.1" y="201.4">SNS+</text>
<text x="191.2" y="198.9">OUT+</text>
<text x="175.4" y="209">GND</text>
<text x="191.1" y="206.5">SNS-</text>
<text x="191.2" y="209">OUT-</text>
<text x="186.2" y="212" transform="rotate(-90 186.2 212)">V-</text>
<text x="35.7" y="229.4">VIN</text>
<text x="51.8" y="229.4">VOUT</text>
<text x="46.5" y="234.8" transform="rotate(-90 46.5 234.8)">GND</text>
</g>
<g font-size=".9" fill="#a90000">
<text x="348.7" y="81.1">1</text>
<text x="348.7" y="83.6">2</text>
<text x="381.3" y="83.6">39</text>
<text x="381.3" y="81.1">40</text>
<text x="348.7" y="86.2">3</text>
<text x="348.7" y="88.7">4</text>
<text x="381.3" y="88.7">37</text>
<text x="381.3" y="86.2">38</text>
<text x="348.7" y="91.2">5</text>
<text x="348.7" y="93.8">6</text>
<text x="381.3" y="93.8">35</text>
<text x="381.3" y="91.2">36</text>
<text x="348.7" y="96.3">7</text>
<text x="348.7" y="98.9">8</text>
<text x="348.7" y="101.4">9</text>
<text x="381.3" y="101.4">32</text>
<text x="381.3" y="98.9">33</text>
<text x="381.3" y="96.3">34</text>
<text x="348.3" y="103.9">10</text>
<text x="348.3" y="106.5">11</text>
<text x="381.3" y="106.5">30</text>
<text x="381.3" y="103.9">31</text>
<text x="348.3" y="109">12</text>
<text x="348.3" y="111.6">13</text>
<text x="381.3" y="111.6">28</text>
<text x="381.3" y="109">29</text>
<text x="348.3" y="114.1">14</text>
<text x="348.3" y="116.6">15</text>
<text x="348.3" y="119.2">16</text>
<text x="381.3" y="119.2">25</text>
<text x="381.3" y="116.6">26</text>
<text x="381.3" y="114.1">27</text>
<text x="348.3" y="121.7">17</text>
<text x="348.3" y="124.3">18</text>
<text x="381.3" y="124.3">23</text>
<text x="381.3" y="121.7">24</text>
<text x="348.3" y="126.8">19</text>
<text x="348.3" y="129.3">20</text>
<text x="381.3" y="129.3">21</text>
<text x="381.3" y="126.8">22</text>
</g>
<g font-size=".9" fill="#006464">
<text x="350.7" y="82">USB_ID/D0</text>
<text x="377" y="82">DGND</text>
<text x="350.7" y="84.5">SD_D3/D1</text>
<text x="350.7" y="87">SD_D2/D2</text>
<text x="350.7" y="89.6">SD_D1/D3</text>
<text x="371.9" y="89.6">USB_DP/D30</text>
<text x="376.2" y="84.5">VIN_5V</text>
<text x="377.3" y="87">3V3D</text>
<text x="350.7" y="92.1">SD_D0/D4</text>
<text x="350.7" y="94.7">SD_CMD/D5</text>
<text x="371.7" y="94.7">SAI_SCK/D28</text>
<text x="371.8" y="92.1">USB_DM/D29</text>
<text x="350.7" y="97.2">SD_CK/D6</text>
<text x="350.7" y="99.7">SPI1_CS/D7</text>
<text x="372.6" y="99.7">SAI_SD/D26</text>
<text x="372.8" y="97.2">SAI_FS/D27</text>
<text x="350.7" y="102.3">SPI1_SCK/D8</text>
<text x="350.7" y="104.8">SPI1_MISO/D9</text>
<text x="350.7" y="107.4">SPI1_MOSI/D10</text>
<text x="371.6" y="104.8">SAI_MCK/D24</text>
<text x="372.8" y="102.3">SAI_TX/D25</text>
<text x="373.7" y="107.4">DAC1/D23</text>
<text x="350.7" y="109.9">I2C1_SCL/D11</text>
<text x="350.7" y="112.4">I2C1_SDA/D12</text>
<text x="371.6" y="112.4">ADC_IN4/D21</text>
<text x="373.7" y="109.9">DAC2/D22</text>
<text x="350.7" y="115">UART1_TX/D13</text>
<text x="350.7" y="117.5">UART1_RX/D14</text>
<text x="370.8" y="115">ADC_IN11/D20</text>
<text x="371.6" y="117.5">ADC_IN3/D19</text>
<text x="350.7" y="120.1">AUDIO_IN_L</text>
<text x="350.7" y="122.6">AUDIO_IN_R</text>
<text x="350.7" y="125.1">AUDIO_OUT_L</text>
<text x="371.6" y="120.1">ADC_IN7/D18</text>
<text x="371.9" y="122.6">ENC_SW/D17</text>
<text x="372.9" y="125.1">ENC_B/D16</text>
<text x="350.7" y="127.7">AUDIO_OUT_R</text>
<text x="350.7" y="130.2">AGND</text>
<text x="373" y="127.7">ENC_A/D15</text>
<text x="377.4" y="130.2">3V3A</text>
</g>
</svg>
